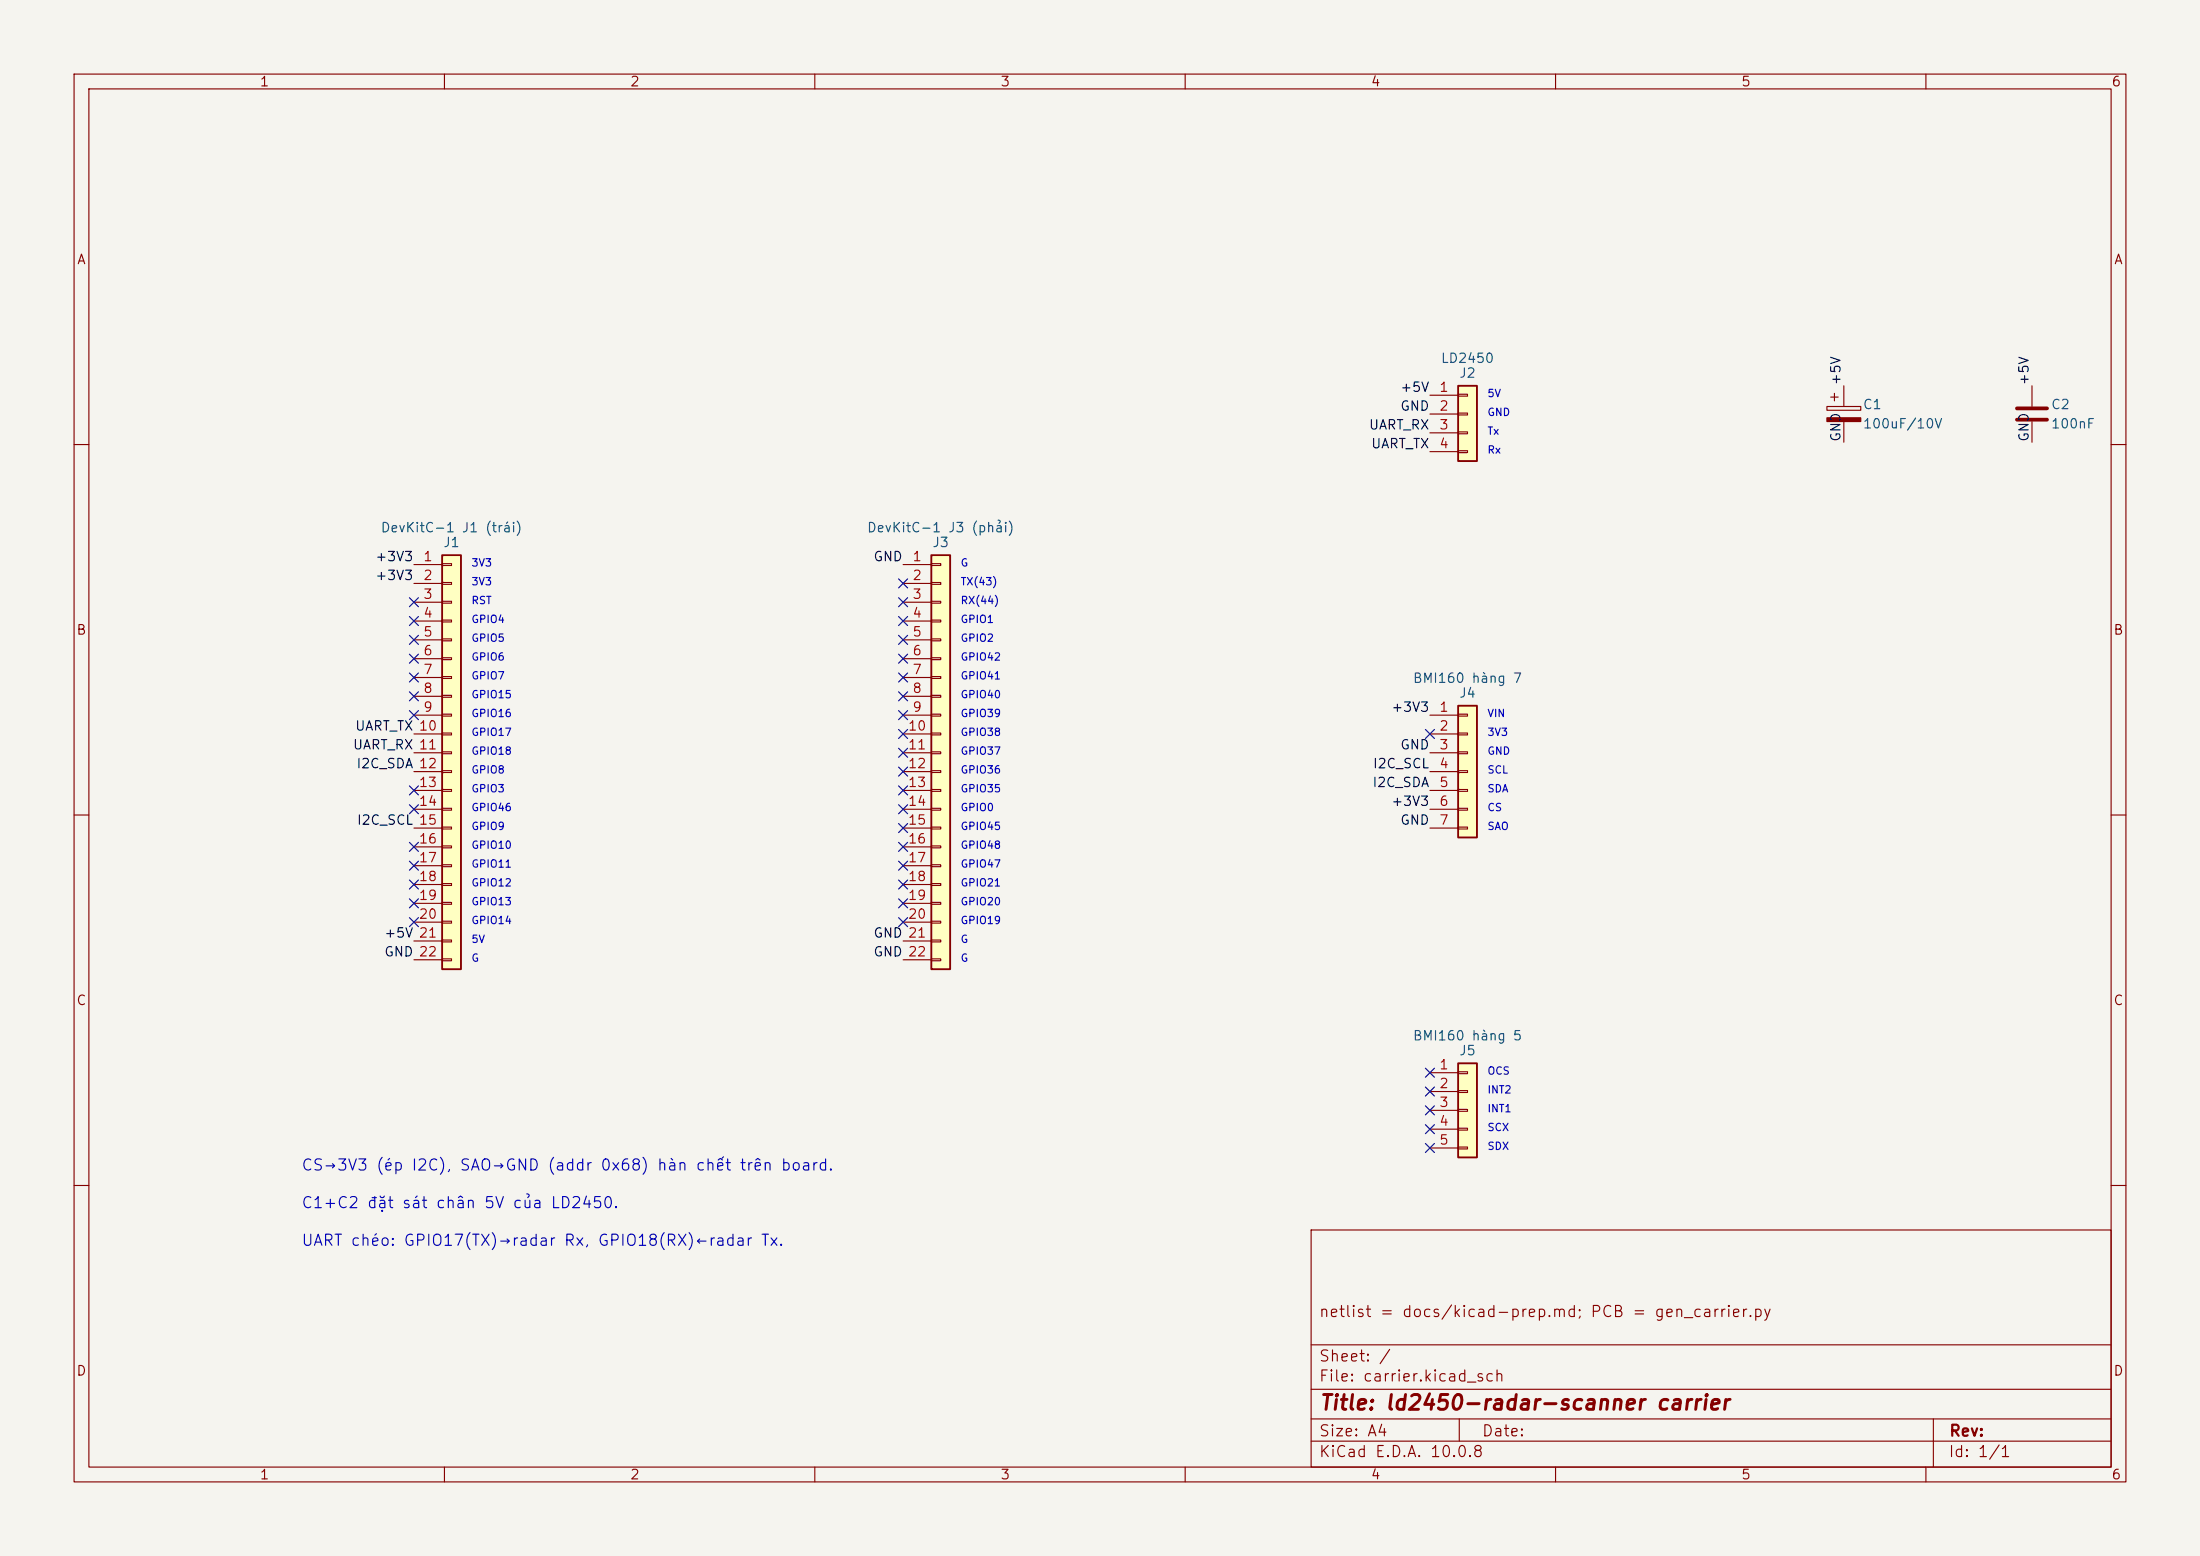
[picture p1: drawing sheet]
<svg xmlns="http://www.w3.org/2000/svg" width="297mm" height="210mm" viewBox="0 0 297 210" stroke-linecap="round" stroke-linejoin="round" font-family="sans-serif">
<path d="M0 0h297v210h-297z" fill="#f5f4ef" stroke="#f5f4ef" stroke-width=".14"/>
<g fill="none" stroke="#840000" stroke-width=".15">
<path d="M10 10h277v190h-277zM12 12h273v186h-273zM60 10v2M110 10v2M160 10v2M210 10v2M260 10v2M10 60h2M285 60h2M10 110h2M285 110h2M10 160h2"/>
<path d="M177 166h108v32h-108zM285 160h2M60 198v2M110 198v2M160 198v2M177 194.5h108M177 191.5h108M177 187.5h108M177 181.5h108M197 191.5v3M210 198v2M260 198v2"/>
<path d="M261 191.5v6.5"/>
</g>
<path d="M59.7 74.9h2.5v55.9h-2.5z" fill="#ffffc2"/>
<path d="M59.7 74.9h2.5v55.9h-2.5z" fill="none" stroke="#840000" stroke-width=".25"/>
<g fill="none" stroke="#840000" stroke-width=".15">
<path d="M55.9 76.2h3.8M55.9 78.7h3.8M59.7 76.1h1.3v.2h-1.3zM59.7 78.6h1.3v.3h-1.3zM55.9 81.3h3.8M55.9 83.8h3.8M55.9 86.4h3.8M55.9 88.9h3.8M55.9 91.4h3.8M55.9 94h3.8M55.9 96.5h3.8M55.9 99.1h3.8"/>
<path d="M59.7 81.2h1.3v.2h-1.3zM59.7 83.7h1.3v.2h-1.3zM59.7 86.2h1.3v.3h-1.3zM59.7 88.8h1.3v.2h-1.3zM59.7 91.3h1.3v.3h-1.3zM59.7 93.9h1.3v.2h-1.3zM59.7 96.4h1.3v.2h-1.3zM59.7 98.9h1.3v.3h-1.3zM55.9 101.6h3.8M55.9 104.1h3.8M55.9 106.7h3.8M55.9 109.2h3.8"/>
<path d="M55.9 111.8h3.8M55.9 114.3h3.8M55.9 116.8h3.8M55.9 119.4h3.8M59.7 101.5h1.3v.2h-1.3zM59.7 104h1.3v.3h-1.3zM59.7 106.6h1.3v.2h-1.3zM59.7 109.1h1.3v.2h-1.3zM59.7 111.6h1.3v.3h-1.3zM59.7 114.2h1.3v.2h-1.3zM59.7 116.7h1.3v.3h-1.3zM59.7 119.3h1.3v.2h-1.3z"/>
<path d="M55.9 121.9h3.8M55.9 124.5h3.8M55.9 127h3.8M55.9 129.5h3.8M59.7 121.8h1.3v.2h-1.3zM59.7 124.3h1.3v.3h-1.3zM59.7 126.9h1.3v.2h-1.3zM59.7 129.4h1.3v.3h-1.3z"/>
</g>
<path d="M196.8 52.1h2.6v10.1h-2.6z" fill="#ffffc2"/>
<path d="M196.8 52.1h2.6v10.1h-2.6z" fill="none" stroke="#840000" stroke-width=".25"/>
<g fill="none" stroke="#840000" stroke-width=".15">
<path d="M193 53.3h3.8M193 55.9h3.8M193 58.4h3.8M196.8 53.2h1.3v.3h-1.3zM196.8 55.8h1.3v.2h-1.3zM196.8 58.3h1.3v.2h-1.3zM246.6 54.9h4.6v.5h-4.6zM247.1 53.6h1.1M247.6 53.1v1M248.9 52.1v2.8M248.9 56.9v2.8M193 61h3.8"/>
<path d="M196.8 60.8h1.3v.3h-1.3z"/>
</g>
<path d="M246.6 56.4h4.6v.5h-4.6z" fill="#840000" stroke="#840000" stroke-width=".15"/>
<path d="M196.8 143.5h2.6v12.7h-2.6z" fill="#ffffc2"/>
<path d="M196.8 143.5h2.6v12.7h-2.6z" fill="none" stroke="#840000" stroke-width=".25"/>
<path d="M193 144.8h3.8M193 147.3h3.8M193 149.9h3.8M193 152.4h3.8M193 154.9h3.8M196.8 144.7h1.3v.2h-1.3zM196.8 147.2h1.3v.2h-1.3zM196.8 149.7h1.3v.3h-1.3zM196.8 152.3h1.3v.2h-1.3zM196.8 154.8h1.3v.3h-1.3z" fill="none" stroke="#840000" stroke-width=".15"/>
<path d="M196.8 95.3h2.6v17.7h-2.6z" fill="#ffffc2"/>
<path d="M196.8 95.3h2.6v17.7h-2.6z" fill="none" stroke="#840000" stroke-width=".25"/>
<g fill="none" stroke="#840000" stroke-width=".15">
<path d="M193 96.5h3.8M193 99.1h3.8M196.8 96.4h1.3v.2h-1.3zM196.8 98.9h1.3v.3h-1.3zM193 101.6h3.8M193 104.1h3.8M193 106.7h3.8M193 109.2h3.8M193 111.8h3.8M196.8 101.5h1.3v.2h-1.3zM196.8 104h1.3v.3h-1.3zM196.8 106.6h1.3v.2h-1.3z"/>
<path d="M196.8 109.1h1.3v.2h-1.3zM196.8 111.6h1.3v.3h-1.3z"/>
</g>
<path d="M125.7 74.9h2.6v55.9h-2.6z" fill="#ffffc2"/>
<path d="M125.7 74.9h2.6v55.9h-2.6z" fill="none" stroke="#840000" stroke-width=".25"/>
<g fill="none" stroke="#840000" stroke-width=".15">
<path d="M274.3 52.1v2.8M274.3 56.9v2.8M121.9 76.2h3.8M121.9 78.7h3.8M125.7 76.1h1.3v.2h-1.3zM125.7 78.6h1.3v.3h-1.3zM121.9 81.3h3.8M121.9 83.8h3.8M121.9 86.4h3.8M121.9 88.9h3.8M121.9 91.4h3.8M121.9 94h3.8"/>
<path d="M121.9 96.5h3.8M121.9 99.1h3.8M125.7 81.2h1.3v.2h-1.3zM125.7 83.7h1.3v.2h-1.3zM125.7 86.2h1.3v.3h-1.3zM125.7 88.8h1.3v.2h-1.3zM125.7 91.3h1.3v.3h-1.3zM125.7 93.9h1.3v.2h-1.3zM125.7 96.4h1.3v.2h-1.3zM125.7 98.9h1.3v.3h-1.3zM121.9 101.6h3.8M121.9 104.1h3.8"/>
<path d="M121.9 106.7h3.8M121.9 109.2h3.8M121.9 111.8h3.8M121.9 114.3h3.8M121.9 116.8h3.8M121.9 119.4h3.8M125.7 101.5h1.3v.2h-1.3zM125.7 104h1.3v.3h-1.3zM125.7 106.6h1.3v.2h-1.3zM125.7 109.1h1.3v.2h-1.3zM125.7 111.6h1.3v.3h-1.3zM125.7 114.2h1.3v.2h-1.3z"/>
<path d="M125.7 116.7h1.3v.3h-1.3zM125.7 119.3h1.3v.2h-1.3zM121.9 121.9h3.8M121.9 124.5h3.8M121.9 127h3.8M121.9 129.5h3.8M125.7 121.8h1.3v.2h-1.3zM125.7 124.3h1.3v.3h-1.3zM125.7 126.9h1.3v.2h-1.3zM125.7 129.4h1.3v.3h-1.3z"/>
</g>
<path d="M272.3 55.1h4.1M272.3 56.6h4.1" fill="none" stroke="#840000" stroke-width=".51"/>
<g fill="none" stroke="#000084" stroke-width=".15">
<path d="M121.3 78.1l1.2 1.2M122.5 78.1l-1.2 1.2M55.3 95.9l1.2 1.2M55.3 83.2l1.2 1.2M55.3 85.8l1.2 1.2M55.3 93.4l1.2 1.2M55.3 88.3l1.2 1.2M55.3 90.8l1.2 1.2M55.3 80.7l1.2 1.2M56.5 95.9l-1.2 1.2M56.5 83.2l-1.2 1.2M56.5 85.8l-1.2 1.2"/>
<path d="M56.5 93.4l-1.2 1.2M56.5 88.3l-1.2 1.2M56.5 90.8l-1.2 1.2M56.5 80.7l-1.2 1.2M121.3 88.3l1.2 1.2M121.3 90.8l1.2 1.2M121.3 93.4l1.2 1.2M121.3 95.9l1.2 1.2M121.3 98.5l1.2 1.2M121.3 85.8l1.2 1.2M121.3 83.2l1.2 1.2M121.3 80.7l1.2 1.2"/>
<path d="M122.5 88.3l-1.2 1.2M122.5 90.8l-1.2 1.2M122.5 93.4l-1.2 1.2M122.5 95.9l-1.2 1.2M122.5 98.5l-1.2 1.2M122.5 85.8l-1.2 1.2M122.5 83.2l-1.2 1.2M122.5 80.7l-1.2 1.2M192.4 98.5l1.2 1.2M193.6 98.5l-1.2 1.2M55.3 106.1l1.2 1.2M55.3 108.6l1.2 1.2"/>
<path d="M55.3 113.7l1.2 1.2M55.3 116.2l1.2 1.2M55.3 118.8l1.2 1.2M56.5 106.1l-1.2 1.2M56.5 108.6l-1.2 1.2M56.5 113.7l-1.2 1.2M56.5 116.2l-1.2 1.2M56.5 118.8l-1.2 1.2M121.3 113.7l1.2 1.2M121.3 118.8l1.2 1.2M121.3 108.6l1.2 1.2M121.3 101l1.2 1.2"/>
<path d="M121.3 103.5l1.2 1.2M121.3 106.1l1.2 1.2M121.3 111.2l1.2 1.2M121.3 116.2l1.2 1.2M122.5 113.7l-1.2 1.2M122.5 118.8l-1.2 1.2M122.5 108.6l-1.2 1.2M122.5 101l-1.2 1.2M122.5 103.5l-1.2 1.2M122.5 106.1l-1.2 1.2M122.5 111.2l-1.2 1.2M122.5 116.2l-1.2 1.2"/>
<path d="M55.3 121.3l1.2 1.2M55.3 123.9l1.2 1.2M56.5 121.3l-1.2 1.2M56.5 123.9l-1.2 1.2M121.3 123.9l1.2 1.2M121.3 121.3l1.2 1.2M122.5 123.9l-1.2 1.2M122.5 121.3l-1.2 1.2M192.4 154.3l1.2 1.2M192.4 151.8l1.2 1.2M192.4 149.3l1.2 1.2M192.4 146.7l1.2 1.2"/>
<path d="M192.4 144.2l1.2 1.2M193.6 154.3l-1.2 1.2M193.6 151.8l-1.2 1.2M193.6 149.3l-1.2 1.2M193.6 146.7l-1.2 1.2M193.6 144.2l-1.2 1.2"/>
</g>
<text font-size="2" fill="#840000" x="178" y="190.8">Title: ld2450-radar-scanner carrier</text>
<g font-size="1.5" fill="#0000c2">
<text x="40.6" y="158.4">CS→3V3 (ép I2C), SAO→GND (addr 0x68) hàn chết trên board.</text>
<text x="40.6" y="163.4">C1+C2 đặt sát chân 5V của LD2450.</text>
<text x="40.6" y="168.5">UART chéo: GPIO17(TX)→radar Rx, GPIO18(RX)←radar Tx.</text>
</g>
<g font-size="1.5" fill="#840000">
<text x="178" y="178.1">netlist = docs/kicad-prep.md; PCB = gen_carrier.py</text>
<text x="178" y="184.1">Sheet: /</text>
<text x="178" y="186.8">File: carrier.kicad_sch</text>
<text x="178" y="197">KiCad E.D.A. 10.0.8</text>
<text x="178" y="194.2">Size: A4</text>
<text x="200" y="194.2">Date:</text>
<text x="263" y="197">Id: 1/1</text>
<text x="263" y="194.2">Rev:</text>
</g>
<g font-size="1.3" fill="#840000">
<text x="35" y="12">1</text>
<text x="85" y="12">2</text>
<text x="135" y="12">3</text>
<text x="185" y="12">4</text>
<text x="235" y="12">5</text>
<text x="285" y="12">6</text>
<text x="10.3" y="36">A</text>
<text x="285.3" y="36">A</text>
<text x="10.2" y="86">B</text>
<text x="285.2" y="86">B</text>
<text x="10.2" y="136">C</text>
<text x="285.2" y="136">C</text>
<text x="10.2" y="186">D</text>
<text x="285.2" y="186">D</text>
<text x="35" y="200">1</text>
<text x="85" y="200">2</text>
<text x="135" y="200">3</text>
<text x="185" y="200">4</text>
<text x="235" y="200">5</text>
<text x="285" y="200">6</text>
</g>
<g font-size="1.3" fill="#0f0f0f">
<text x="188.9" y="53.2">+5V</text>
<text x="248.8" y="52.1" transform="rotate(-90 248.8 52.1)">+5V</text>
<text x="274.2" y="52.1" transform="rotate(-90 274.2 52.1)">+5V</text>
<text x="184.7" y="58.3">UART_RX</text>
<text x="188.9" y="55.8">GND</text>
<text x="248.8" y="59.7" transform="rotate(-90 248.8 59.7)">GND</text>
<text x="274.2" y="59.7" transform="rotate(-90 274.2 59.7)">GND</text>
<text x="185" y="60.8">UART_TX</text>
<text x="50.6" y="76.1">+3V3</text>
<text x="117.8" y="76.1">GND</text>
<text x="50.6" y="78.6">+3V3</text>
<text x="47.5" y="101.5">UART_RX 11</text>
<text x="47.9" y="98.9">UART_TX 10</text>
<text x="187.7" y="96.4">+3V3</text>
<text x="188.9" y="101.5">GND</text>
<text x="48" y="104">I2C_SDA 12</text>
<text x="185.2" y="106.6">I2C_SDA</text>
<text x="185.3" y="104">I2C_SCL</text>
<text x="48.1" y="111.6">I2C_SCL 15</text>
<text x="187.7" y="109.1">+3V3</text>
<text x="188.9" y="111.6">GND</text>
<text x="51.8" y="126.9">+5V 21</text>
<text x="51.8" y="129.4">GND 22</text>
<text x="117.8" y="126.9">GND 21</text>
<text x="117.8" y="129.4">GND 22</text>
</g>
<g font-size="1.3" fill="#a90000">
<text x="194.2" y="53.2">1</text>
<text x="194.2" y="55.7">2</text>
<text x="194.2" y="58.3">3</text>
<text x="194.2" y="60.8">4</text>
<text x="57.1" y="76.1">1</text>
<text x="123.1" y="76.1">1</text>
<text x="57.1" y="78.6">2</text>
<text x="57.1" y="81.1">3</text>
<text x="57.1" y="83.7">4</text>
<text x="123.1" y="78.6">2</text>
<text x="123.1" y="81.1">3</text>
<text x="123.1" y="83.7">4</text>
<text x="57.1" y="86.2">5</text>
<text x="57.1" y="88.8">6</text>
<text x="123.1" y="86.2">5</text>
<text x="123.1" y="88.8">6</text>
<text x="57.1" y="91.3">7</text>
<text x="57.1" y="93.8">8</text>
<text x="123.1" y="91.3">7</text>
<text x="123.1" y="93.8">8</text>
<text x="57.1" y="96.4">9</text>
<text x="122.5" y="98.9">10</text>
<text x="122.5" y="101.5">11</text>
<text x="123.1" y="96.4">9</text>
<text x="194.2" y="96.4">1</text>
<text x="194.2" y="98.9">2</text>
<text x="194.2" y="101.5">3</text>
<text x="56.4" y="106.5">13</text>
<text x="122.5" y="104">12</text>
<text x="122.5" y="106.5">13</text>
<text x="194.2" y="104">4</text>
<text x="194.2" y="106.5">5</text>
<text x="56.4" y="109.1">14</text>
<text x="122.5" y="109.1">14</text>
<text x="122.5" y="111.6">15</text>
<text x="194.2" y="109.1">6</text>
<text x="194.2" y="111.6">7</text>
<text x="56.4" y="114.2">16</text>
<text x="56.4" y="116.7">17</text>
<text x="56.4" y="119.2">18</text>
<text x="122.5" y="114.2">16</text>
<text x="122.5" y="116.7">17</text>
<text x="122.5" y="119.2">18</text>
<text x="56.4" y="121.8">19</text>
<text x="56.4" y="124.3">20</text>
<text x="122.5" y="121.8">19</text>
<text x="122.5" y="124.3">20</text>
<text x="194.2" y="144.6">1</text>
<text x="194.2" y="147.2">2</text>
<text x="194.2" y="149.7">3</text>
<text x="194.2" y="152.3">4</text>
<text x="194.2" y="154.8">5</text>
</g>
<g font-size="1.3" fill="#006464">
<text x="194.4" y="49.3">LD2450</text>
<text x="196.9" y="51.3">J2</text>
<text x="251.4" y="55.5">C1</text>
<text x="251.4" y="58.1">100uF/10V</text>
<text x="276.8" y="55.5">C2</text>
<text x="276.8" y="58.1">100nF</text>
<text x="51.3" y="72.2">DevKitC-1 J1 (trái)</text>
<text x="59.7" y="74.2">J1</text>
<text x="117" y="72.2">DevKitC-1 J3 (phải)</text>
<text x="125.8" y="74.2">J3</text>
<text x="190.6" y="92.5">BMI160 hàng 7</text>
<text x="196.9" y="94.5">J4</text>
<text x="190.6" y="140.7">BMI160 hàng 5</text>
<text x="196.9" y="142.7">J5</text>
</g>
<g font-size="1" fill="#0000c2">
<text x="200.7" y="53.8">5V</text>
<text x="200.7" y="56.4">GND</text>
<text x="200.7" y="58.9">Tx</text>
<text x="200.7" y="61.5">Rx</text>
<text x="63.6" y="76.7">3V3</text>
<text x="129.6" y="76.7">G</text>
<text x="63.6" y="81.8">RST</text>
<text x="63.6" y="79.2">3V3</text>
<text x="129.6" y="79.2">TX(43)</text>
<text x="129.6" y="81.8">RX(44)</text>
<text x="63.6" y="89.4">GPIO6</text>
<text x="63.6" y="86.9">GPIO5</text>
<text x="63.6" y="84.3">GPIO4</text>
<text x="129.6" y="84.3">GPIO1</text>
<text x="129.6" y="86.9">GPIO2</text>
<text x="129.6" y="89.4">GPIO42</text>
<text x="63.6" y="94.5">GPIO15</text>
<text x="63.6" y="91.9">GPIO7</text>
<text x="129.6" y="91.9">GPIO41</text>
<text x="129.6" y="94.5">GPIO40</text>
<text x="63.6" y="99.6">GPIO17</text>
<text x="63.6" y="97">GPIO16</text>
<text x="129.6" y="97">GPIO39</text>
<text x="129.6" y="99.6">GPIO38</text>
<text x="200.7" y="97">VIN</text>
<text x="200.7" y="99.6">3V3</text>
<text x="63.6" y="107.2">GPIO3</text>
<text x="63.6" y="104.6">GPIO8</text>
<text x="63.6" y="102.1">GPIO18</text>
<text x="129.6" y="107.2">GPIO35</text>
<text x="129.6" y="102.1">GPIO37</text>
<text x="129.6" y="104.6">GPIO36</text>
<text x="200.7" y="104.6">SCL</text>
<text x="200.7" y="107.2">SDA</text>
<text x="200.7" y="102.1">GND</text>
<text x="63.6" y="109.7">GPIO46</text>
<text x="63.6" y="112.3">GPIO9</text>
<text x="129.6" y="112.3">GPIO45</text>
<text x="129.6" y="109.7">GPIO0</text>
<text x="200.7" y="112.3">SAO</text>
<text x="200.7" y="109.7">CS</text>
<text x="63.6" y="119.9">GPIO12</text>
<text x="63.6" y="117.3">GPIO11</text>
<text x="63.6" y="114.8">GPIO10</text>
<text x="129.6" y="119.9">GPIO21</text>
<text x="129.6" y="117.3">GPIO47</text>
<text x="129.6" y="114.8">GPIO48</text>
<text x="63.6" y="125">GPIO14</text>
<text x="63.6" y="122.4">GPIO13</text>
<text x="129.6" y="122.4">GPIO20</text>
<text x="129.6" y="125">GPIO19</text>
<text x="63.6" y="130">G</text>
<text x="63.6" y="127.5">5V</text>
<text x="129.6" y="127.5">G</text>
<text x="129.6" y="130">G</text>
<text x="200.7" y="145.3">OCS</text>
<text x="200.7" y="147.8">INT2</text>
<text x="200.7" y="152.9">SCX</text>
<text x="200.7" y="150.4">INT1</text>
<text x="200.7" y="155.4">SDX</text>
</g>
</svg>
